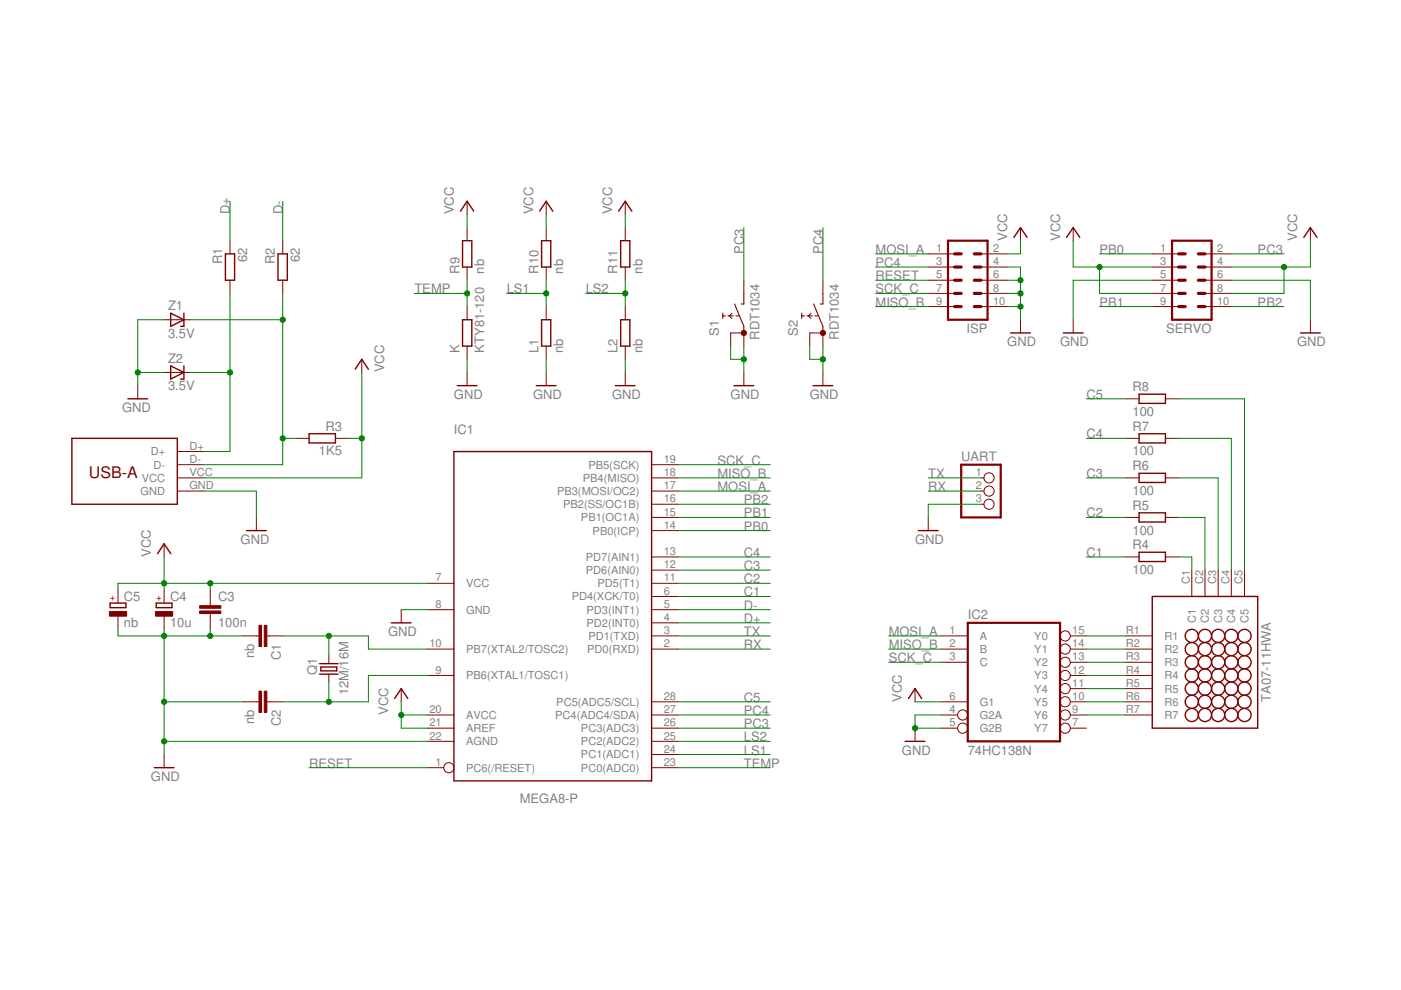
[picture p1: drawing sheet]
<svg xmlns="http://www.w3.org/2000/svg" width="297mm" height="210mm" viewBox="0 0 297 210" stroke-linecap="round" stroke-linejoin="round" font-family="sans-serif">
<g fill="#800000" stroke="#800000" stroke-width=".3">
<path d="M96.2 165.6h42z"/>
<path d="M138.2 95.7v69.9z"/>
<path d="M96.2 95.7h42z"/>
<path d="M96.2 95.7v69.9z"/>
<path d="M244.3 126.5h22.4z"/>
<path d="M266.7 126.5v27.9z"/>
<path d="M244.3 154.4h22.4z"/>
<path d="M244.3 126.5v27.9z"/>
<path d="M68 142.2h3.4z"/>
<path d="M71.4 141.4v.8z"/>
<path d="M68 141.4h3.4z"/>
<path d="M68 141.4v.8z"/>
<path d="M67.8 140.7h3.9z"/>
<path d="M67.8 142.9h3.9z"/>
<path d="M33.1 128.8h3.4z"/>
<path d="M36.5 127.9v.9z"/>
<path d="M33.1 127.9v.9z"/>
<path d="M33.1 127.9h3.4z"/>
<path d="M49.7 53.8v5.6z"/>
<path d="M47.8 53.8v5.6z"/>
<path d="M47.8 59.4h1.9z"/>
<path d="M47.8 53.8h1.9z"/>
<path d="M60.9 53.8v5.6z"/>
<path d="M58.9 53.8v5.6z"/>
<path d="M58.9 59.4h2z"/>
<path d="M58.9 53.8h2z"/>
<path d="M65.5 93.9h5.6z"/>
<path d="M65.5 92h5.6z"/>
<path d="M65.5 92v1.9z"/>
<path d="M71.1 92v1.9z"/>
<path d="M241.5 119.1h5.6z"/>
<path d="M241.5 117.1h5.6z"/>
<path d="M247.1 117.1v2z"/>
<path d="M241.5 117.1v2z"/>
<path d="M52.3 112.5h4.2z"/>
<path d="M76.7 76.2l-1.4 2.1z"/>
<path d="M76.7 76.2l1.4 2.1z"/>
<path d="M34.8 115.3l1.4 2.1z"/>
<path d="M34.8 115.3l-1.4 2.1z"/>
<path d="M32.7 162.8h4.2z"/>
<path d="M83 132.1h4.2z"/>
<path d="M191.9 157.2h4.2z"/>
<path d="M194 146l1.4 2.1z"/>
<path d="M194 146l-1.4 2.1z"/>
<path d="M241.5 110.7h5.6z"/>
<path d="M241.5 108.7h5.6z"/>
<path d="M247.1 108.7v2z"/>
<path d="M241.5 108.7v2z"/>
<path d="M241.5 102.3h5.6z"/>
<path d="M241.5 100.3h5.6z"/>
<path d="M247.1 100.3v2z"/>
<path d="M241.5 100.3v2z"/>
<path d="M241.5 93.9h5.6z"/>
<path d="M241.5 92h5.6z"/>
<path d="M247.1 92v1.9z"/>
<path d="M241.5 92v1.9z"/>
<path d="M241.5 85.5h5.6z"/>
<path d="M241.5 83.6h5.6z"/>
<path d="M247.1 83.6v1.9z"/>
<path d="M241.5 83.6v1.9z"/>
<path d="M85.1 146l1.4 2.1z"/>
<path d="M85.1 146l-1.4 2.1z"/>
<path d="M100 67.8v5.6z"/>
<path d="M98.1 67.8v5.6z"/>
<path d="M98.1 67.8h1.9z"/>
<path d="M98.1 73.4h1.9z"/>
<path d="M100 51v5.6z"/>
<path d="M98.1 51v5.6z"/>
<path d="M98.1 51h1.9z"/>
<path d="M98.1 56.6h1.9z"/>
<path d="M96.9 81.8h4.2z"/>
<path d="M99 42.7l1.4 2.1z"/>
<path d="M99 42.7l-1.4 2.1z"/>
<path d="M115.8 42.7l1.4 2.1z"/>
<path d="M115.8 42.7l-1.4 2.1z"/>
<path d="M113.7 81.8h4.2z"/>
<path d="M130.5 81.8h4.2z"/>
<path d="M132.6 42.7l1.4 2.1z"/>
<path d="M132.6 42.7l-1.4 2.1z"/>
<path d="M116.8 51v5.6z"/>
<path d="M114.8 51v5.6z"/>
<path d="M114.8 51h2z"/>
<path d="M114.8 56.6h2z"/>
<path d="M133.5 51v5.6z"/>
<path d="M131.6 51v5.6z"/>
<path d="M131.6 51h1.9z"/>
<path d="M131.6 56.6h1.9z"/>
<path d="M116.8 67.8v5.6z"/>
<path d="M114.8 67.8v5.6z"/>
<path d="M114.8 67.8h2z"/>
<path d="M114.8 73.4h2z"/>
<path d="M133.5 67.8v5.6z"/>
<path d="M131.6 67.8v5.6z"/>
<path d="M131.6 67.8h1.9z"/>
<path d="M131.6 73.4h1.9z"/>
<path d="M155.6 81.8h4.2z"/>
<path d="M172.4 81.8h4.2z"/>
<path d="M216.4 48.3l1.4 2z"/>
<path d="M216.4 48.3l-1.4 2z"/>
<path d="M214.3 70.6h4.2z"/>
<path d="M227.5 48.3l1.4 2z"/>
<path d="M227.5 48.3l-1.4 2z"/>
<path d="M277.8 48.3l1.4 2z"/>
<path d="M277.8 48.3l-1.4 2z"/>
<path d="M225.4 70.6h4.2z"/>
<path d="M275.7 70.6h4.2z"/>
<path d="M194.7 112.5h4.2z"/>
<path d="M37.6 92.9v14z"/>
<path d="M15.2 106.9h22.4z"/>
<path d="M15.2 92.9v14z"/>
<path d="M15.2 92.9h22.4z"/>
<path d="M23.3 128.8h3.4z"/>
<path d="M26.7 127.9v.9z"/>
<path d="M23.3 127.9v.9z"/>
<path d="M23.3 127.9h3.4z"/>
<path d="M27.1 84.6h4.2z"/>
<path d="M36.2 69.2l2.8-1.4z"/>
<path d="M36.2 66.4l2.8 1.4z"/>
<path d="M39 66.4v1.4z"/>
<path d="M36.2 66.4v2.8z"/>
<path d="M39 67.8v1.4z"/>
<path d="M38.3 69.2h.7z"/>
<path d="M36.2 80.4l2.8-1.4z"/>
<path d="M36.2 77.6l2.8 1.4z"/>
<path d="M39 77.6v1.4z"/>
<path d="M36.2 77.6v2.8z"/>
<path d="M39 79v1.4z"/>
<path d="M38.3 80.4h.7z"/>
</g>
<g fill="#800000" stroke="#800000" stroke-width=".21">
<path d="M138.2 98.5h5.5z"/>
<path d="M90.7 137.6h5.5z"/>
<path d="M90.7 143.2h5.5z"/>
<path d="M90.7 129.3h5.5z"/>
<path d="M90.7 123.7h5.5z"/>
<path d="M90.7 157.2h5.5z"/>
<path d="M90.7 154.4h5.5z"/>
<path d="M90.7 151.6h5.5z"/>
<path d="M138.2 101.3h5.5z"/>
<path d="M138.2 104.1h5.5z"/>
<path d="M138.2 106.9h5.5z"/>
<path d="M138.2 109.7h5.5z"/>
<path d="M138.2 112.5h5.5z"/>
<path d="M138.2 118.1h5.5z"/>
<path d="M138.2 120.9h5.5z"/>
<path d="M138.2 123.7h5.5z"/>
<path d="M138.2 126.5h5.5z"/>
<path d="M138.2 129.3h5.5z"/>
<path d="M138.2 132.1h5.5z"/>
<path d="M138.2 134.8h5.5z"/>
<path d="M138.2 137.6h5.5z"/>
<path d="M138.2 148.8h5.5z"/>
<path d="M138.2 151.6h5.5z"/>
<path d="M138.2 154.4h5.5z"/>
<path d="M138.2 157.2h5.5z"/>
<path d="M138.2 160h5.5z"/>
<path d="M138.2 162.8h5.5z"/>
<path d="M90.7 162.8h3.4z"/>
<path d="M199.6 134.8h5.6z"/>
<path d="M199.6 137.6h5.6z"/>
<path d="M199.6 140.4h5.6z"/>
<path d="M199.6 151.6h3.4z"/>
<path d="M199.6 154.4h3.4z"/>
<path d="M199.6 148.8h5.6z"/>
<path d="M226.9 154.4h3.4z"/>
<path d="M226.9 151.6h3.4z"/>
<path d="M226.9 148.8h3.4z"/>
<path d="M226.9 146h3.4z"/>
<path d="M226.9 143.2h3.4z"/>
<path d="M226.9 140.4h3.4z"/>
<path d="M226.9 137.6h3.4z"/>
<path d="M226.9 134.8h3.4z"/>
<path d="M238.7 134.8h5.6z"/>
<path d="M238.7 137.6h5.6z"/>
<path d="M238.7 140.4h5.6z"/>
<path d="M238.7 143.2h5.6z"/>
<path d="M238.7 146h5.6z"/>
<path d="M238.7 148.8h5.6z"/>
<path d="M238.7 151.6h5.6z"/>
<path d="M252.7 120.9v5.6z"/>
<path d="M255.5 120.9v5.6z"/>
<path d="M258.3 120.9v5.6z"/>
<path d="M261.1 120.9v5.6z"/>
<path d="M263.9 120.9v5.6z"/>
<path d="M69.7 139v1.7z"/>
<path d="M69.7 142.9v1.7z"/>
<path d="M57.1 134.8h2.8z"/>
<path d="M51.6 134.8h2.8z"/>
<path d="M56.6 134.8h.5z"/>
<path d="M54.4 134.8h.5z"/>
<path d="M57.1 148.8h2.8z"/>
<path d="M51.6 148.8h2.8z"/>
<path d="M56.6 148.8h.5z"/>
<path d="M54.4 148.8h.5z"/>
<path d="M34.8 130.7v2.8z"/>
<path d="M34.8 125.1v2.8z"/>
<path d="M48.8 59.4v2.8z"/>
<path d="M48.8 51v2.8z"/>
<path d="M59.9 59.4v2.8z"/>
<path d="M59.9 51v2.8z"/>
<path d="M62.7 92.9h2.8z"/>
<path d="M71.1 92.9h2.8z"/>
<path d="M247.1 118.1h2.8z"/>
<path d="M238.7 118.1h2.8z"/>
<path d="M54.4 109.7v2.8z"/>
<path d="M76.7 76.2v2.8z"/>
<path d="M34.8 115.3v2.8z"/>
<path d="M34.8 160v2.8z"/>
<path d="M85.1 129.3v2.8z"/>
<path d="M44.6 125.1v2.8z"/>
<path d="M44.6 130.7v2.8z"/>
<path d="M44.6 127.9v.5z"/>
<path d="M44.6 130.1v.6z"/>
<path d="M194 154.4v2.8z"/>
<path d="M194 146v2.8z"/>
<path d="M247.1 109.7h2.8z"/>
<path d="M238.7 109.7h2.8z"/>
<path d="M247.1 101.3h2.8z"/>
<path d="M238.7 101.3h2.8z"/>
<path d="M247.1 92.9h2.8z"/>
<path d="M238.7 92.9h2.8z"/>
<path d="M247.1 84.6h2.8z"/>
<path d="M238.7 84.6h2.8z"/>
<path d="M154.9 70.6v2.8z"/>
<path d="M157.7 70.6v2.8z"/>
<path d="M157.7 59.4v2.8z"/>
<path d="M154.9 70.6h2.8z"/>
<path d="M154.6 67l.6 .5z"/>
<path d="M155.2 66.4l-.6 .6z"/>
<path d="M171.7 70.6v2.8z"/>
<path d="M174.5 70.6v2.8z"/>
<path d="M174.5 59.4v2.8z"/>
<path d="M171.7 70.6h2.8z"/>
<path d="M171.4 67l.6 .5z"/>
<path d="M171.4 67l.6-.6z"/>
<path d="M85.1 146v2.8z"/>
<path d="M99 65v2.8z"/>
<path d="M99 73.4v2.8z"/>
<path d="M99 48.3v2.7z"/>
<path d="M99 56.6v2.8z"/>
<path d="M99 79v2.8z"/>
<path d="M99 42.7v2.8z"/>
<path d="M115.8 42.7v2.8z"/>
<path d="M115.8 79v2.8z"/>
<path d="M132.6 79v2.8z"/>
<path d="M132.6 42.7v2.8z"/>
<path d="M115.8 48.3v2.7z"/>
<path d="M115.8 56.6v2.8z"/>
<path d="M132.6 48.3v2.7z"/>
<path d="M132.6 56.6v2.8z"/>
<path d="M115.8 65v2.8z"/>
<path d="M115.8 73.4v2.8z"/>
<path d="M132.6 65v2.8z"/>
<path d="M132.6 73.4v2.8z"/>
<path d="M157.7 79v2.8z"/>
<path d="M174.5 79v2.8z"/>
<path d="M196.8 53.8h5.6z"/>
<path d="M208 53.8h5.6z"/>
<path d="M196.8 56.6h5.6z"/>
<path d="M208 56.6h5.6z"/>
<path d="M196.8 59.4h5.6z"/>
<path d="M208 59.4h5.6z"/>
<path d="M196.8 62.2h5.6z"/>
<path d="M208 62.2h5.6z"/>
<path d="M196.8 65h5.6z"/>
<path d="M208 65h5.6z"/>
<path d="M244.3 53.8h5.6z"/>
<path d="M255.5 53.8h5.6z"/>
<path d="M244.3 56.6h5.6z"/>
<path d="M255.5 56.6h5.6z"/>
<path d="M244.3 59.4h5.6z"/>
<path d="M255.5 59.4h5.6z"/>
<path d="M244.3 62.2h5.6z"/>
<path d="M255.5 62.2h5.6z"/>
<path d="M244.3 65h5.6z"/>
<path d="M255.5 65h5.6z"/>
<path d="M216.4 48.3v2.7z"/>
<path d="M216.4 67.8v2.8z"/>
<path d="M227.5 48.3v2.7z"/>
<path d="M277.8 48.3v2.7z"/>
<path d="M227.5 67.8v2.8z"/>
<path d="M277.8 67.8v2.8z"/>
<path d="M208 101.3h.6z"/>
<path d="M208 104.1h.6z"/>
<path d="M208 106.9h.6z"/>
<path d="M196.8 109.7v2.8z"/>
<path d="M37.6 104.1h5.6z"/>
<path d="M37.6 95.7h5.6z"/>
<path d="M37.6 98.5h5.6z"/>
<path d="M37.6 101.3h5.6z"/>
<path d="M25 130.7v2.8z"/>
<path d="M25 125.1v2.8z"/>
<path d="M29.2 81.8v2.8z"/>
<path d="M34.8 67.8h2.8z"/>
<path d="M37.6 67.8h2.8z"/>
<path d="M34.8 79h2.8z"/>
<path d="M37.6 79h2.8z"/>
<circle cx="157.7" cy="70.6" r=".55"/>
<circle cx="174.5" cy="70.6" r=".55"/>
</g>
<g fill="none" stroke="#800000" stroke-width=".21">
<circle cx="209.7" cy="104.1" r="1.08"/>
<circle cx="209.7" cy="101.3" r="1.08"/>
<circle cx="209.7" cy="106.9" r="1.08"/>
<circle cx="225.8" cy="134.8" r="1.08"/>
<circle cx="225.8" cy="137.6" r="1.08"/>
<circle cx="204.1" cy="151.6" r="1.08"/>
<circle cx="204.1" cy="154.4" r="1.08"/>
<circle cx="225.8" cy="146" r="1.08"/>
<circle cx="225.8" cy="140.4" r="1.08"/>
<circle cx="225.8" cy="148.8" r="1.08"/>
<circle cx="225.8" cy="143.2" r="1.08"/>
<circle cx="225.8" cy="154.4" r="1.08"/>
<circle cx="225.8" cy="151.6" r="1.08"/>
<circle cx="95.2" cy="162.8" r="1.08"/>
</g>
<g fill="#800000" stroke="#800000" stroke-width=".47">
<path d="M205.2 157.2h19.5z"/>
<path d="M224.7 132.1v25.1z"/>
<path d="M205.2 132.1h19.5z"/>
<path d="M205.2 132.1v25.1z"/>
<path d="M201 51h8.4z"/>
<path d="M209.4 51v16.8z"/>
<path d="M201 51v16.8z"/>
<path d="M201 67.8h8.4z"/>
<path d="M248.5 51h8.4z"/>
<path d="M256.9 51v16.8z"/>
<path d="M248.5 51v16.8z"/>
<path d="M248.5 67.8h8.4z"/>
<path d="M203.8 109.7h8.4z"/>
<path d="M212.2 98.5v11.2z"/>
<path d="M203.8 98.5h8.4z"/>
<path d="M203.8 98.5v11.2z"/>
</g>
<g fill="none" stroke="#800000" stroke-width=".3">
<circle cx="252.7" cy="137.6" r="1.4"/>
<circle cx="252.7" cy="134.8" r="1.4"/>
<circle cx="255.5" cy="134.8" r="1.4"/>
<circle cx="255.5" cy="137.6" r="1.4"/>
<circle cx="258.3" cy="134.8" r="1.4"/>
<circle cx="258.3" cy="137.6" r="1.4"/>
<circle cx="261.1" cy="137.6" r="1.4"/>
<circle cx="261.1" cy="134.8" r="1.4"/>
<circle cx="263.9" cy="134.8" r="1.4"/>
<circle cx="263.9" cy="137.6" r="1.4"/>
<circle cx="252.7" cy="143.2" r="1.4"/>
<circle cx="252.7" cy="146" r="1.4"/>
<circle cx="252.7" cy="148.8" r="1.4"/>
<circle cx="252.7" cy="140.4" r="1.4"/>
<circle cx="252.7" cy="151.6" r="1.4"/>
<circle cx="255.5" cy="151.6" r="1.4"/>
<circle cx="255.5" cy="140.4" r="1.4"/>
<circle cx="255.5" cy="148.8" r="1.4"/>
<circle cx="255.5" cy="146" r="1.4"/>
<circle cx="255.5" cy="143.2" r="1.4"/>
<circle cx="258.3" cy="146" r="1.4"/>
<circle cx="258.3" cy="151.6" r="1.4"/>
<circle cx="258.3" cy="148.8" r="1.4"/>
<circle cx="258.3" cy="143.2" r="1.4"/>
<circle cx="258.3" cy="140.4" r="1.4"/>
<circle cx="261.1" cy="146" r="1.4"/>
<circle cx="261.1" cy="143.2" r="1.4"/>
<circle cx="261.1" cy="151.6" r="1.4"/>
<circle cx="261.1" cy="148.8" r="1.4"/>
<circle cx="261.1" cy="140.4" r="1.4"/>
<circle cx="263.9" cy="151.6" r="1.4"/>
<circle cx="263.9" cy="140.4" r="1.4"/>
<circle cx="263.9" cy="148.8" r="1.4"/>
<circle cx="263.9" cy="146" r="1.4"/>
<circle cx="263.9" cy="143.2" r="1.4"/>
</g>
<g fill="#800000" stroke="#800000" stroke-width=".21">
<path d="M54.9 132.6h.6v4.5h-.6z"/>
<path d="M56 132.6h.6v4.5h-.6z"/>
<path d="M54.9 146.6h.6v4.4h-.6z"/>
<path d="M56 146.6h.6v4.4h-.6z"/>
<path d="M33 129.7h3.6v.9h-3.6z"/>
<path d="M42.3 129.5h4.5v.6h-4.5z"/>
<path d="M42.3 128.4h4.5v.6h-4.5z"/>
<path d="M23.2 129.7h3.6v.9h-3.6z"/>
</g>
<g fill="#800000" stroke="#800000" stroke-width=".23">
<path d="M157.7 69.2v1.4z"/>
<path d="M155.7 64.5l2 4.7z"/>
<path d="M157.1 64.5h.6z"/>
<path d="M157.7 62.2v2.3z"/>
<path d="M156 67h.6z"/>
<path d="M154.6 67h.9z"/>
<path d="M154.3 67h.3z"/>
<path d="M153.2 67h.6z"/>
<path d="M153.2 66.4v.6z"/>
<path d="M153.2 67v.5z"/>
<path d="M174.5 69.2v1.4z"/>
<path d="M172.5 64.5l2 4.7z"/>
<path d="M173.9 64.5h.6z"/>
<path d="M174.5 62.2v2.3z"/>
<path d="M172.8 67h.6z"/>
<path d="M171.4 67h.8z"/>
<path d="M171.1 67h.3z"/>
<path d="M170 67h.6z"/>
<path d="M170 66.4v.6z"/>
<path d="M170 67v.5z"/>
</g>
<g fill="#800000" stroke="#800000" stroke-width=".68">
<path d="M202.4 65h1.4z"/>
<path d="M202.4 62.2h1.4z"/>
<path d="M202.4 59.4h1.4z"/>
<path d="M202.4 56.6h1.4z"/>
<path d="M202.4 53.8h1.4z"/>
<path d="M206.6 65h1.4z"/>
<path d="M206.6 62.2h1.4z"/>
<path d="M206.6 59.4h1.4z"/>
<path d="M206.6 56.6h1.4z"/>
<path d="M206.6 53.8h1.4z"/>
<path d="M249.9 65h1.4z"/>
<path d="M249.9 62.2h1.4z"/>
<path d="M249.9 59.4h1.4z"/>
<path d="M249.9 56.6h1.4z"/>
<path d="M249.9 53.8h1.4z"/>
<path d="M254.1 65h1.4z"/>
<path d="M254.1 62.2h1.4z"/>
<path d="M254.1 59.4h1.4z"/>
<path d="M254.1 56.6h1.4z"/>
<path d="M254.1 53.8h1.4z"/>
</g>
<g fill="#008000" stroke="#008000" stroke-width=".21">
<path d="M43.2 95.7h5.6z"/>
<path d="M48.8 79v16.7z"/>
<path d="M48.8 62.2v16.8z"/>
<path d="M40.4 79h8.4z"/>
<path d="M43.2 98.5h16.7z"/>
<path d="M59.9 92.9v5.6z"/>
<path d="M59.9 92.9h2.8z"/>
<path d="M59.9 67.8v25.1z"/>
<path d="M59.9 62.2v5.6z"/>
<path d="M40.4 67.8h19.5z"/>
<path d="M43.2 104.1h11.2z"/>
<path d="M54.4 104.1v5.6z"/>
<path d="M34.8 134.8v14z"/>
<path d="M44.6 134.8h7z"/>
<path d="M34.8 134.8h9.8z"/>
<path d="M34.8 148.8h16.8z"/>
<path d="M34.8 157.2v2.8z"/>
<path d="M34.8 148.8v8.4z"/>
<path d="M34.8 133.5v1.3z"/>
<path d="M44.6 133.5v1.3z"/>
<path d="M34.8 157.2h55.9z"/>
<path d="M25 133.5v1.3z"/>
<path d="M25 134.8h9.8z"/>
<path d="M85.1 129.3h5.6z"/>
<path d="M194 154.4h5.6z"/>
<path d="M194 151.6h5.6z"/>
<path d="M194 151.6v2.8z"/>
<path d="M99 76.2v2.8z"/>
<path d="M115.8 76.2v2.8z"/>
<path d="M132.6 76.2v2.8z"/>
<path d="M157.7 76.2v2.8z"/>
<path d="M157.7 73.4v2.8z"/>
<path d="M154.9 76.2h2.8z"/>
<path d="M154.9 73.4v2.8z"/>
<path d="M174.5 76.2v2.8z"/>
<path d="M174.5 73.4v2.8z"/>
<path d="M171.7 76.2h2.8z"/>
<path d="M171.7 73.4v2.8z"/>
<path d="M213.6 56.6h2.8z"/>
<path d="M216.4 56.6v2.8z"/>
<path d="M216.4 59.4v2.8z"/>
<path d="M216.4 62.2v2.8z"/>
<path d="M216.4 65v2.8z"/>
<path d="M213.6 65h2.8z"/>
<path d="M213.6 62.2h2.8z"/>
<path d="M213.6 59.4h2.8z"/>
<path d="M227.5 59.4h16.8z"/>
<path d="M227.5 59.4v8.4z"/>
<path d="M261.1 59.4h16.7z"/>
<path d="M277.8 59.4v8.4z"/>
<path d="M196.8 106.9h11.2z"/>
<path d="M196.8 106.9v2.8z"/>
<path d="M29.2 79h5.6z"/>
<path d="M29.2 79v2.8z"/>
<path d="M29.2 67.8h5.6z"/>
<path d="M29.2 67.8v11.2z"/>
<path d="M43.2 101.3h33.5z"/>
<path d="M76.7 92.9v8.4z"/>
<path d="M76.7 79v13.9z"/>
<path d="M73.9 92.9h2.8z"/>
<path d="M44.6 123.7h46.1z"/>
<path d="M34.8 123.7h9.8z"/>
<path d="M34.8 118.1v5.6z"/>
<path d="M34.8 123.7v1.4z"/>
<path d="M44.6 123.7v1.4z"/>
<path d="M25 123.7h9.8z"/>
<path d="M25 123.7v1.4z"/>
<path d="M194 148.8h5.6z"/>
<path d="M85.1 154.4h5.6z"/>
<path d="M85.1 151.6v2.8z"/>
<path d="M85.1 148.8v2.8z"/>
<path d="M85.1 151.6h5.6z"/>
<path d="M99 45.5v2.8z"/>
<path d="M132.6 45.5v2.8z"/>
<path d="M115.8 45.5v2.8z"/>
<path d="M213.6 53.8h2.8z"/>
<path d="M216.4 51v2.8z"/>
<path d="M233.1 56.6h11.2z"/>
<path d="M227.5 56.6h5.6z"/>
<path d="M227.5 51v5.6z"/>
<path d="M233.1 62.2h11.2z"/>
<path d="M233.1 56.6v5.6z"/>
<path d="M261.1 56.6h11.1z"/>
<path d="M272.2 56.6h5.6z"/>
<path d="M277.8 51v5.6z"/>
<path d="M261.1 62.2h11.1z"/>
<path d="M272.2 56.6v5.6z"/>
<path d="M143.7 129.3h19.6z"/>
<path d="M59.9 42.7v8.3z"/>
<path d="M143.7 132.1h19.6z"/>
<path d="M48.8 42.7v8.3z"/>
<path d="M69.7 134.8v4.2z"/>
<path d="M59.9 134.8h9.8z"/>
<path d="M78.1 137.6h12.6z"/>
<path d="M78.1 134.8v2.8z"/>
<path d="M69.7 134.8h8.4z"/>
<path d="M59.9 148.8h9.8z"/>
<path d="M69.7 144.6v4.2z"/>
<path d="M78.1 143.2h12.6z"/>
<path d="M78.1 143.2v5.6z"/>
<path d="M69.7 148.8h8.4z"/>
<path d="M143.7 134.8h19.6z"/>
<path d="M196.8 101.3h11.2z"/>
<path d="M143.7 137.6h19.6z"/>
<path d="M196.8 104.1h11.2z"/>
<path d="M143.7 98.5h19.6z"/>
<path d="M188.4 140.4h11.2z"/>
<path d="M185.6 62.2h11.2z"/>
<path d="M143.7 101.3h19.6z"/>
<path d="M188.4 137.6h11.2z"/>
<path d="M185.6 65h11.2z"/>
<path d="M143.7 104.1h19.6z"/>
<path d="M188.4 134.8h11.2z"/>
<path d="M185.6 53.8h11.2z"/>
<path d="M230.3 134.8h8.4z"/>
<path d="M230.3 137.6h8.4z"/>
<path d="M230.3 140.4h8.4z"/>
<path d="M230.3 143.2h8.4z"/>
<path d="M230.3 146h8.4z"/>
<path d="M230.3 148.8h8.4z"/>
<path d="M230.3 151.6h8.4z"/>
<path d="M252.7 118.1v2.8z"/>
<path d="M249.9 118.1h2.8z"/>
<path d="M255.5 109.7v11.2z"/>
<path d="M249.9 109.7h5.6z"/>
<path d="M258.3 101.3v19.6z"/>
<path d="M249.9 101.3h8.4z"/>
<path d="M261.1 92.9v28z"/>
<path d="M249.9 92.9h11.2z"/>
<path d="M263.9 84.6v36.3z"/>
<path d="M249.9 84.6h14z"/>
<path d="M230.3 118.1h8.4z"/>
<path d="M143.7 126.5h19.6z"/>
<path d="M230.3 109.7h8.4z"/>
<path d="M143.7 123.7h19.6z"/>
<path d="M230.3 101.3h8.4z"/>
<path d="M143.7 120.9h19.6z"/>
<path d="M230.3 92.9h8.4z"/>
<path d="M143.7 118.1h19.6z"/>
<path d="M230.3 84.6h8.4z"/>
<path d="M143.7 148.8h19.6z"/>
<path d="M143.7 106.9h19.6z"/>
<path d="M261.1 65h11.1z"/>
<path d="M143.7 109.7h19.6z"/>
<path d="M233.1 65h11.2z"/>
<path d="M143.7 112.5h19.6z"/>
<path d="M233.1 53.8h11.2z"/>
<path d="M65.5 162.8h25.2z"/>
<path d="M185.6 59.4h11.2z"/>
<path d="M99 59.4v2.8z"/>
<path d="M99 62.2v2.8z"/>
<path d="M87.9 62.2h11.1z"/>
<path d="M143.7 162.8h19.6z"/>
<path d="M115.8 59.4v2.8z"/>
<path d="M115.8 62.2v2.8z"/>
<path d="M107.4 62.2h8.4z"/>
<path d="M143.7 160h19.6z"/>
<path d="M132.6 62.2v2.8z"/>
<path d="M132.6 59.4v2.8z"/>
<path d="M124.2 62.2h8.4z"/>
<path d="M143.7 157.2h19.6z"/>
<path d="M143.7 151.6h19.6z"/>
<path d="M174.5 48.3v11.1z"/>
<path d="M185.6 56.6h11.2z"/>
<path d="M143.7 154.4h19.6z"/>
<path d="M157.7 48.3v11.1z"/>
<path d="M261.1 53.8h11.1z"/>
<circle cx="48.8" cy="79" r=".55"/>
<circle cx="59.9" cy="92.9" r=".55"/>
<circle cx="59.9" cy="67.8" r=".55"/>
<circle cx="34.8" cy="148.8" r=".55"/>
<circle cx="44.6" cy="134.8" r=".55"/>
<circle cx="34.8" cy="134.8" r=".55"/>
<circle cx="34.8" cy="157.2" r=".55"/>
<circle cx="194" cy="154.4" r=".55"/>
<circle cx="157.7" cy="76.2" r=".55"/>
<circle cx="174.5" cy="76.2" r=".55"/>
<circle cx="216.4" cy="65" r=".55"/>
<circle cx="216.4" cy="62.2" r=".55"/>
<circle cx="216.4" cy="59.4" r=".55"/>
<circle cx="29.2" cy="79" r=".55"/>
<circle cx="76.7" cy="92.9" r=".55"/>
<circle cx="34.8" cy="123.7" r=".55"/>
<circle cx="44.6" cy="123.7" r=".55"/>
<circle cx="85.1" cy="151.6" r=".55"/>
<circle cx="233.1" cy="56.6" r=".55"/>
<circle cx="272.2" cy="56.6" r=".55"/>
<circle cx="69.7" cy="134.8" r=".55"/>
<circle cx="69.7" cy="148.8" r=".55"/>
<circle cx="99" cy="62.2" r=".55"/>
<circle cx="115.8" cy="62.2" r=".55"/>
<circle cx="132.6" cy="62.2" r=".55"/>
</g>
<text font-size="3.4" fill="#800000" x="18.8" y="101.3">USB-A</text>
<g font-size="2.8" fill="#808080">
<text x="48.8" y="45.5" transform="rotate(-90 48.8 45.5)">D+</text>
<text x="59.9" y="45.5" transform="rotate(-90 59.9 45.5)">D-</text>
<text x="96.3" y="45.5" transform="rotate(-90 96.3 45.5)">VCC</text>
<text x="113" y="45.5" transform="rotate(-90 113 45.5)">VCC</text>
<text x="129.8" y="45.5" transform="rotate(-90 129.8 45.5)">VCC</text>
<text x="157.7" y="53.8" transform="rotate(-90 157.7 53.8)">PC3</text>
<text x="174.5" y="53.8" transform="rotate(-90 174.5 53.8)">PC4</text>
<text x="185.6" y="53.8">MOSI_A</text>
<text x="213.6" y="51" transform="rotate(-90 213.6 51)">VCC</text>
<text x="224.7" y="51" transform="rotate(-90 224.7 51)">VCC</text>
<text x="233.1" y="53.8">PB0</text>
<text x="266.6" y="53.8">PC3</text>
<text x="275" y="51" transform="rotate(-90 275 51)">VCC</text>
<text x="47.1" y="56" transform="rotate(-90 47.1 56)">R1</text>
<text x="52.4" y="55.5" transform="rotate(-90 52.4 55.5)">62</text>
<text x="58.3" y="56" transform="rotate(-90 58.3 56)">R2</text>
<text x="63.6" y="55.5" transform="rotate(-90 63.6 55.5)">62</text>
<text x="97.4" y="58" transform="rotate(-90 97.4 58)">R9</text>
<text x="102.7" y="58" transform="rotate(-90 102.7 58)">nb</text>
<text x="114.2" y="58" transform="rotate(-90 114.2 58)">R10</text>
<text x="119.4" y="58" transform="rotate(-90 119.4 58)">nb</text>
<text x="130.9" y="58" transform="rotate(-90 130.9 58)">R11</text>
<text x="136.2" y="58" transform="rotate(-90 136.2 58)">nb</text>
<text x="185.6" y="59.4">RESET</text>
<text x="185.6" y="56.6">PC4</text>
<text x="35.6" y="65.7">Z1</text>
<text x="87.9" y="62.2">TEMP</text>
<text x="107.4" y="62.2">LS1</text>
<text x="124.2" y="62.2">LS2</text>
<text x="185.6" y="62.2">SCK_C</text>
<text x="185.6" y="65">MISO_B</text>
<text x="233.1" y="65">PB1</text>
<text x="266.6" y="65">PB2</text>
<text x="35.6" y="71.6">3.5V</text>
<text x="152.4" y="71.2" transform="rotate(-90 152.4 71.2)">S1</text>
<text x="161.1" y="72" transform="rotate(-90 161.1 72)">RDT1034</text>
<text x="169.2" y="71.2" transform="rotate(-90 169.2 71.2)">S2</text>
<text x="177.8" y="72" transform="rotate(-90 177.8 72)">RDT1034</text>
<text x="204.9" y="70.6">ISP</text>
<text x="247.2" y="70.6">SERVO</text>
<text x="35.6" y="76.9">Z2</text>
<text x="97.4" y="74.8" transform="rotate(-90 97.4 74.8)">K</text>
<text x="102.7" y="74.8" transform="rotate(-90 102.7 74.8)">KTY81-120</text>
<text x="114.2" y="74.8" transform="rotate(-90 114.2 74.8)">L1</text>
<text x="119.4" y="74.8" transform="rotate(-90 119.4 74.8)">nb</text>
<text x="130.9" y="74.8" transform="rotate(-90 130.9 74.8)">L2</text>
<text x="136.2" y="74.8" transform="rotate(-90 136.2 74.8)">nb</text>
<text x="213.6" y="73.4">GND</text>
<text x="224.7" y="73.4">GND</text>
<text x="275" y="73.4">GND</text>
<text x="35.6" y="82.7">3.5V</text>
<text x="81.4" y="79" transform="rotate(-90 81.4 79)">VCC</text>
<text x="240.1" y="82.9">R8</text>
<text x="25.9" y="87.4">GND</text>
<text x="96.3" y="84.6">GND</text>
<text x="113" y="84.6">GND</text>
<text x="129.8" y="84.6">GND</text>
<text x="154.9" y="84.6">GND</text>
<text x="171.7" y="84.6">GND</text>
<text x="230.3" y="84.6">C5</text>
<text x="240.1" y="88.2">100</text>
<text x="69" y="91.3">R3</text>
<text x="96.3" y="92.1">IC1</text>
<text x="230.3" y="92.9">C4</text>
<text x="240.1" y="91.3">R7</text>
<text x="67.6" y="96.6">1K5</text>
<text x="152.1" y="98.5">SCK_C</text>
<text x="152.1" y="101.3">MISO_B</text>
<text x="196.8" y="101.3">TX</text>
<text x="203.8" y="97.8">UART</text>
<text x="230.3" y="101.3">C3</text>
<text x="240.1" y="96.6">100</text>
<text x="240.1" y="99.7">R6</text>
<text x="152.1" y="104.1">MOSI_A</text>
<text x="157.7" y="106.9">PB2</text>
<text x="196.8" y="104.1">RX</text>
<text x="240.1" y="105">100</text>
<text x="157.7" y="109.7">PB1</text>
<text x="157.7" y="112.5">PB0</text>
<text x="230.3" y="109.7">C2</text>
<text x="240.1" y="113.3">100</text>
<text x="240.1" y="108.1">R5</text>
<text x="32" y="118.1" transform="rotate(-90 32 118.1)">VCC</text>
<text x="51" y="115.3">GND</text>
<text x="157.7" y="118.1">C4</text>
<text x="194" y="115.3">GND</text>
<text x="230.3" y="118.1">C1</text>
<text x="240.1" y="116.4">R4</text>
<text x="157.7" y="123.7">C2</text>
<text x="157.7" y="120.9">C3</text>
<text x="240.1" y="121.7">100</text>
<text x="26.3" y="127.3">C5</text>
<text x="36.1" y="127.3">C4</text>
<text x="46.2" y="127.4">C3</text>
<text x="157.7" y="129.3">D-</text>
<text x="157.7" y="126.5">C1</text>
<text x="205.2" y="131.3">IC2</text>
<text x="26.3" y="132.9">nb</text>
<text x="36.1" y="132.9">10u</text>
<text x="46.2" y="133">100n</text>
<text x="82.3" y="134.8">GND</text>
<text x="157.7" y="132">D+</text>
<text x="157.7" y="134.8">TX</text>
<text x="157.7" y="137.6">RX</text>
<text x="188.4" y="137.6">MISO_B</text>
<text x="188.4" y="134.8">MOSI_A</text>
<text x="53.9" y="139.6" transform="rotate(-90 53.9 139.6)">nb</text>
<text x="59.5" y="140" transform="rotate(-90 59.5 140)">C1</text>
<text x="67.2" y="143.2" transform="rotate(-90 67.2 143.2)">Q1</text>
<text x="188.4" y="140.4">SCK_C</text>
<text x="73.9" y="147.4" transform="rotate(-90 73.9 147.4)">12M/16M</text>
<text x="157.7" y="148.8">C5</text>
<text x="191.2" y="148.8" transform="rotate(-90 191.2 148.8)">VCC</text>
<text x="269.4" y="148.8" transform="rotate(-90 269.4 148.8)">TA07-11HWA</text>
<text x="53.9" y="153.5" transform="rotate(-90 53.9 153.5)">nb</text>
<text x="59.5" y="154" transform="rotate(-90 59.5 154)">C2</text>
<text x="82.3" y="151.6" transform="rotate(-90 82.3 151.6)">VCC</text>
<text x="157.7" y="151.6">PC4</text>
<text x="157.7" y="154.4">PC3</text>
<text x="157.7" y="160">LS1</text>
<text x="157.7" y="157.2">LS2</text>
<text x="191.2" y="160">GND</text>
<text x="205.2" y="160">74HC138N</text>
<text x="32" y="165.6">GND</text>
<text x="65.5" y="162.8">RESET</text>
<text x="157.7" y="162.8">TEMP</text>
<text x="110.2" y="170.3">MEGA8-P</text>
</g>
<g font-size="2.3" fill="#808080">
<text x="198.5" y="53.4">1</text>
<text x="210.6" y="53.4">2</text>
<text x="246" y="53.4">1</text>
<text x="258" y="53.4">2</text>
<text x="198.5" y="56.2">3</text>
<text x="198.5" y="59">5</text>
<text x="210.6" y="56.2">4</text>
<text x="210.6" y="59">6</text>
<text x="246" y="56.2">3</text>
<text x="246" y="59">5</text>
<text x="258" y="56.2">4</text>
<text x="258" y="59">6</text>
<text x="198.5" y="61.8">7</text>
<text x="198.5" y="64.6">9</text>
<text x="210.6" y="61.8">8</text>
<text x="210.6" y="64.6">10</text>
<text x="246" y="61.8">7</text>
<text x="246" y="64.6">9</text>
<text x="258" y="61.8">8</text>
<text x="258" y="64.6">10</text>
<text x="40.2" y="95.3">D+</text>
<text x="31.9" y="96.6">D+</text>
<text x="32.5" y="99.4">D-</text>
<text x="40.2" y="98.1">D-</text>
<text x="40.2" y="100.9">VCC</text>
<text x="124.7" y="99.4">PB5(SCK)</text>
<text x="140.7" y="98.1">19</text>
<text x="140.7" y="100.9">18</text>
<text x="206.9" y="100.9">1</text>
<text x="29.8" y="105">GND</text>
<text x="30.1" y="102.2">VCC</text>
<text x="40.2" y="103.7">GND</text>
<text x="118.1" y="105">PB3(MOSI/OC2)</text>
<text x="119.4" y="107.7">PB2(SS/OC1B)</text>
<text x="123.6" y="102.2">PB4(MISO)</text>
<text x="140.7" y="103.7">17</text>
<text x="140.7" y="106.5">16</text>
<text x="206.9" y="103.7">2</text>
<text x="206.9" y="106.5">3</text>
<text x="123.2" y="110.5">PB1(OC1A)</text>
<text x="125.7" y="113.3">PB0(ICP)</text>
<text x="140.7" y="109.3">15</text>
<text x="140.7" y="112.1">14</text>
<text x="124.2" y="118.9">PD7(AIN1)</text>
<text x="140.7" y="117.7">13</text>
<text x="92.4" y="123.3">7</text>
<text x="98.8" y="124.5">VCC</text>
<text x="124.2" y="121.7">PD6(AIN0)</text>
<text x="126.7" y="124.5">PD5(T1)</text>
<text x="140.7" y="120.5">12</text>
<text x="140.7" y="123.3">11</text>
<text x="252.3" y="123.9" transform="rotate(-90 252.3 123.9)">C1</text>
<text x="255.1" y="123.9" transform="rotate(-90 255.1 123.9)">C2</text>
<text x="257.9" y="123.9" transform="rotate(-90 257.9 123.9)">C3</text>
<text x="260.7" y="123.9" transform="rotate(-90 260.7 123.9)">C4</text>
<text x="263.5" y="123.9" transform="rotate(-90 263.5 123.9)">C5</text>
<text x="92.4" y="128.9">8</text>
<text x="98.8" y="130.1">GND</text>
<text x="121.2" y="127.3">PD4(XCK/T0)</text>
<text x="124.3" y="130.1">PD3(INT1)</text>
<text x="140.7" y="126.1">6</text>
<text x="140.7" y="128.9">5</text>
<text x="140.7" y="131.7">4</text>
<text x="91.1" y="137.2">10</text>
<text x="124.3" y="132.9">PD2(INT0)</text>
<text x="124.7" y="135.7">PD1(TXD)</text>
<text x="140.7" y="134.4">3</text>
<text x="140.7" y="137.2">2</text>
<text x="201.3" y="134.4">1</text>
<text x="201.3" y="137.2">2</text>
<text x="207.8" y="135.7">A</text>
<text x="219.3" y="135.7">Y0</text>
<text x="227.3" y="137.2">14</text>
<text x="227.3" y="134.4">15</text>
<text x="238.7" y="134.4">R1</text>
<text x="238.7" y="137.2">R2</text>
<text x="246.9" y="135.7">R1</text>
<text x="253.5" y="132" transform="rotate(-90 253.5 132)">C1</text>
<text x="256.3" y="132" transform="rotate(-90 256.3 132)">C2</text>
<text x="259.1" y="132" transform="rotate(-90 259.1 132)">C3</text>
<text x="261.9" y="132" transform="rotate(-90 261.9 132)">C4</text>
<text x="264.7" y="132" transform="rotate(-90 264.7 132)">C5</text>
<text x="92.4" y="142.8">9</text>
<text x="98.8" y="138.5">PB7(XTAL2/TOSC2)</text>
<text x="124.5" y="138.5">PD0(RXD)</text>
<text x="201.3" y="140">3</text>
<text x="207.8" y="138.5">B</text>
<text x="207.8" y="141.3">C</text>
<text x="219.3" y="141.3">Y2</text>
<text x="219.3" y="138.5">Y1</text>
<text x="227.3" y="142.8">12</text>
<text x="227.3" y="140">13</text>
<text x="238.7" y="140">R3</text>
<text x="238.7" y="142.8">R4</text>
<text x="246.9" y="138.5">R2</text>
<text x="246.9" y="141.3">R3</text>
<text x="98.8" y="144.1">PB6(XTAL1/TOSC1)</text>
<text x="117.9" y="149.6">PC5(ADC5/SCL)</text>
<text x="140.7" y="148.4">28</text>
<text x="201.3" y="148.4">6</text>
<text x="207.8" y="149.6">G1</text>
<text x="219.3" y="149.6">Y5</text>
<text x="219.3" y="146.8">Y4</text>
<text x="219.3" y="144.1">Y3</text>
<text x="227.3" y="148.4">10</text>
<text x="227.3" y="145.6">11</text>
<text x="238.7" y="145.6">R5</text>
<text x="238.7" y="148.4">R6</text>
<text x="246.9" y="144.1">R4</text>
<text x="246.9" y="146.9">R5</text>
<text x="246.9" y="149.6">R6</text>
<text x="91.1" y="154">21</text>
<text x="91.1" y="151.2">20</text>
<text x="98.8" y="155.2">AREF</text>
<text x="98.8" y="152.4">AVCC</text>
<text x="117.7" y="152.4">PC4(ADC4/SDA)</text>
<text x="123.2" y="155.2">PC3(ADC3)</text>
<text x="140.7" y="151.2">27</text>
<text x="140.7" y="154">26</text>
<text x="201.3" y="151.2">4</text>
<text x="201.3" y="154">5</text>
<text x="207.8" y="152.4">G2A</text>
<text x="207.8" y="155.2">G2B</text>
<text x="219.3" y="155.2">Y7</text>
<text x="219.3" y="152.4">Y6</text>
<text x="227.3" y="154">7</text>
<text x="227.3" y="151.2">9</text>
<text x="238.7" y="151.2">R7</text>
<text x="246.9" y="152.4">R7</text>
<text x="91.1" y="156.8">22</text>
<text x="98.8" y="158">AGND</text>
<text x="123.2" y="158">PC2(ADC2)</text>
<text x="123.2" y="160.8">PC1(ADC1)</text>
<text x="140.7" y="156.8">25</text>
<text x="140.7" y="159.6">24</text>
<text x="92.4" y="162.4">1</text>
<text x="98.8" y="163.6">PC6(/RESET)</text>
<text x="123.2" y="163.6">PC0(ADC0)</text>
<text x="140.7" y="162.4">23</text>
</g>
<g font-size="2" fill="#800000">
<text x="24.4" y="127.4" transform="rotate(-90 24.4 127.4)">+</text>
<text x="34.2" y="127.4" transform="rotate(-90 34.2 127.4)">+</text>
</g>
</svg>
